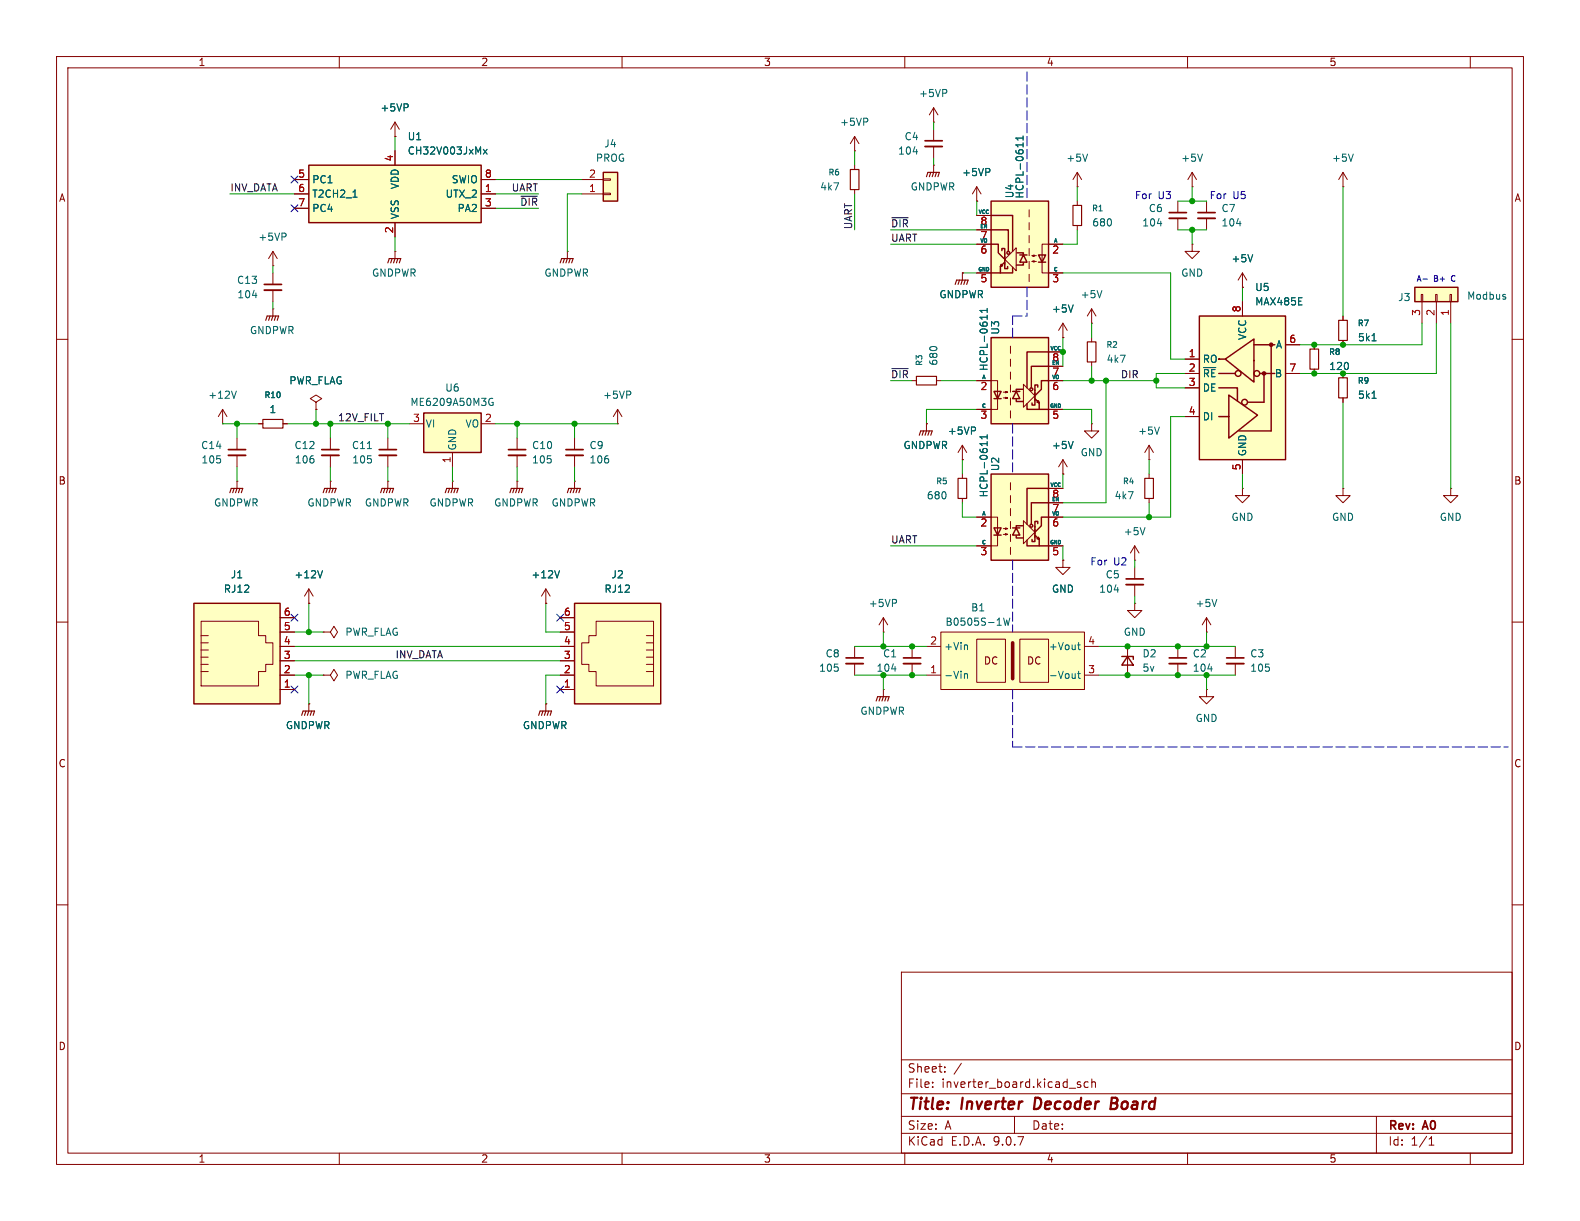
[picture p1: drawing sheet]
<svg xmlns="http://www.w3.org/2000/svg" width="279mm" height="216mm" viewBox="0 0 279 216" stroke-linecap="round" stroke-linejoin="round" font-family="sans-serif">
<g fill="none" stroke="#840000" stroke-width=".18">
<path d="M10 10h259.4v195.9h-259.4zM12 12h255.4v191.9h-255.4zM60 10v2M110 10v2M160 10v2M210 10v2M260 10v2M10 60h2M267.4 60h2M256.5 86.4v1.2h1.3l-1.3 1.3-1.2-1.3h1.2M256.5 86.4h.1M10 110h2"/>
<path d="M267.4 110h2M10 160h2M159.4 171.9h108v32h-108zM267.4 160h2M159.4 197.4h108M159.4 193.4h108M159.4 187.4h108M164.9 192.1v.2M164.9 191.4v.1M167.1 189.4v.2M167.1 188.7v.1M170 188l-1.3 1.9"/>
<path d="M179.4 197.4v3M191.1 191.4l-.4-.1-.2 .2 .1 .2 .5 .2v.3h-.6M192.4 191.4l-.4-.1-.3 .3v.4l.2 .2h.5M193.1 191.4l.2-.1 .3 .1 .1 .9M193.1 190.8v1.5M243.4 197.4v6.5M60 203.9v2M110 203.9v2M159.4 200.4h108M160 203.9v2M210 203.9v2M252.7 202.5h.9"/>
<path d="M252.7 201.4l.4-.4v1.5M260 203.9v2"/>
</g>
<path d="M183.1 194.1l-.3 2h.5M196.5 195.1h.7M197.2 195.1l.2 .1M197.3 194.1h-.7l-.2 2 .9-.1M197.4 195l-.2 .1" fill="none" stroke="#840000" stroke-width=".4"/>
<path d="M74.9 73h10.2v7h-10.2z" fill="#ffffc2"/>
<path d="M74.9 73h10.2v7h-10.2z" fill="none" stroke="#840000" stroke-width=".25"/>
<path d="M69.8 44.5h.1M69.8 44.5v1.2M72.4 74.9h2.5M85.1 74.9h2.5M101.6 77.5v2M80 80v2.6M101.6 80.5v2.1" fill="none" stroke="#840000" stroke-width=".18"/>
<path d="M87 71.2h.2l-.1 .4h-.4l-.2-.2M87.1 70.5h-.4l-.2 .2" fill="none" stroke="#006464" stroke-width=".18"/>
<path d="M100.1 79.5h3" fill="none" stroke="#840000" stroke-width=".3"/>
<path d="M100.1 80.5h3" fill="none" stroke="#840000" stroke-width=".33"/>
<path d="M68.6 46.5l.2-.8h2.1l-.3 .8M69.3 45.7l-.2 .8M69.8 45.7l-.2 .8M70.4 45.7l-.3 .8" fill="none" stroke="#840000" stroke-width=".2"/>
<path d="M54.6 29.2h30.5v10.2h-30.5z" fill="#ffffc2"/>
<path d="M54.6 29.2h30.5v10.2h-30.5z" fill="none" stroke="#840000" stroke-width=".25"/>
<g fill="none" stroke="#840000" stroke-width=".18">
<path d="M52.1 31.8h2.5M52.1 34.3h2.5M52.1 36.8h2.5M69.8 24.1h.1M69.8 21.6v2.5M69.8 26.7v2.5M69.8 39.4v2.5M69.8 21.6l-.7 1.3M69.8 21.6l.8 1.3M85.1 31.8h2.5M85.1 34.3h2.5M85.1 36.8h2.5"/>
<path d="M208.3 35.6v2M208.3 38.6v2M48.3 54.6h.1M48.3 47h.1M48.3 44.5v2.5M48.3 48.3v2M48.3 51.3v2M48.3 54.6v1.3M48.3 44.5l-.8 1.2M48.3 44.5l.7 1.2M55.9 71.1l1-.6-1-.6-1 .6 1 .6v1.3M55.9 72.4h.1"/>
<path d="M91.4 77.5v2M237.5 66v.8M237.5 70.4v.7M91.4 80.5v2.1M219.7 86.4v1.2h1.3l-1.3 1.3-1.3-1.3h1.3M219.7 86.4h.1M237.5 86.4v1.2h1.3l-1.3 1.3-1.3-1.3h1.3M237.5 86.4h.1M208.3 114.3v2M208.3 117.3v2.1M218.4 114.3v2M218.4 117.3v2.1"/>
<path d="M213.4 121.9v1.3h1.2l-1.2 1.3-1.3-1.3h1.3M213.4 121.9h.1"/>
</g>
<path d="M72.1 18.4l.1 .2-.1 .4M62.4 34.9h.7M85.5 26.4l.6 .8M86.1 26.4l-.6 .8M204.7 39.5h.7M44.6 52.2h.8M50.5 41.3l.1 .2-.1 .3M242.6 70.4h.7M213.6 118.3h.8" fill="none" stroke="#006464" stroke-width=".18"/>
<path d="M47 56.6l.2-.7h2.1l-.3 .7M47.8 55.9l-.3 .7M48.3 55.9l-.3 .7M48.8 55.9l-.3 .7M236.7 66.8h1.6v3.6h-1.6z" fill="none" stroke="#840000" stroke-width=".2"/>
<path d="M206.8 37.6h3M46.7 50.3h3.1M89.9 79.5h3.1M206.8 116.3h3M216.9 116.3h3.1" fill="none" stroke="#840000" stroke-width=".3"/>
<path d="M206.8 38.6h3M46.7 51.3h3.1M89.9 80.5h3.1M206.8 117.3h3M216.9 117.3h3.1" fill="none" stroke="#840000" stroke-width=".33"/>
<path d="M212.1 55.9h15.2v25.4h-15.2z" fill="#ffffc2"/>
<g fill="none" stroke="#840000" stroke-width=".25">
<path d="M212.1 55.9h15.2v25.4h-15.2zM215.5 68.6h3.3v2.3M215.5 66h2.9M215.5 73.7h1.7M215.6 63.5h-.1h1M216.7 63.5l5-3.6v7.7zM217.3 69.9l5.1 3.5-5.1 4.1zM221.7 61h3.7M222.8 66h2.6M223.5 66v5.1h-2.9M224.8 61v15.2h-5.7"/>
<circle cx="218.9" cy="66" r=".51"/>
<circle cx="220.1" cy="71.1" r=".51"/>
<circle cx="222.3" cy="66" r=".51"/>
</g>
<g fill="#840000" stroke="#840000" stroke-width=".25">
<circle cx="223.5" cy="66" r=".28"/>
<circle cx="224.8" cy="61" r=".28"/>
</g>
<path d="M219.7 53.3v2.6M209.5 63.5h2.6M209.5 66h2.6M209.5 68.6h2.6M209.5 73.7h2.6M227.3 66h2.6M227.3 61h2.6M219.7 81.3v2.5" fill="none" stroke="#840000" stroke-width=".18"/>
<path d="M250.2 50.8h7.6v2.5h-7.6z" fill="#ffffc2"/>
<path d="M250.2 50.8h7.6v2.5h-7.6z" fill="none" stroke="#840000" stroke-width=".25"/>
<g fill="none" stroke="#840000" stroke-width=".18">
<path d="M237.5 55.9v.7M251.3 52.1h.3v1.2h-.3zM251.5 53.3v3.9M253.9 52.1h.2v1.2h-.2zM254 53.3v3.9M256.4 52.1h.3v1.2h-.3zM256.5 53.3v3.9M193 74.9v1.3h1.3l-1.3 1.3-1.2-1.3h1.2M193 74.9h.1M203.2 78.7l-.8 1.3M203.2 78.7l.8 1.3M203.2 78.7v2.6"/>
<path d="M237.5 60.2v.8M203.2 81.3h.1"/>
</g>
<path d="M266.1 52.5l.2 .2-.2 .2M266.1 52.1h.1M205 75.5l-.4 1.3M242.6 60.3h.7" fill="none" stroke="#006464" stroke-width=".18"/>
<path d="M236.7 56.6h1.6v3.6h-1.6z" fill="none" stroke="#840000" stroke-width=".2"/>
<path d="M175.3 83.8h10.1v15.3h-10.1z" fill="#ffffc2"/>
<g fill="none" stroke="#840000" stroke-width=".18">
<path d="M165.6 67.3h.8M172.7 91.4h3.7v5.1h-3.7M177.4 93.5h.8l-.4 .1v-.3l.4 .2M177.4 94.5h.8l-.4 .1v-.2l.4 .1M178.7 85.3v1.3M178.7 87.6v1.3M178.7 89.9v1.3M178.7 92.2v1.3M178.7 94.5v1.3M178.7 96.8v1.2M181 92.1l2 2-2 2zM185.4 91.4h2.6"/>
<path d="M185.4 96.5h2.6M185.4 86.4h2.6M185.4 88.9h2.6M188 83.8h.1M188 81.3l-.8 1.3M188 81.3l.7 1.3M188 81.3v2.5"/>
</g>
<g fill="none" stroke="#840000" stroke-width=".25">
<path d="M175.3 83.8h10.1v15.3h-10.1zM175.8 93.3h1.2l-.6 1.3zM175.8 94.6h1.2M179.1 93.3h1.2M179.7 94.7v.4h1.3M179.7 93.3l.6 1.3h-1.2zM180.8 93h-1.1v.3M181.6 95.5v1h3.8M183 94.6l.8 .8-.2-.4-.2 .3 .4 .1v1.1M183 94.7v1.1h-.5v-.4M183 93.1v1.9M183.5 92.6v-.4h-.5v1"/>
<path d="M185.4 86.4h-3.8v6.3M185.4 88.9h-3v3.8M185.4 91.4h-1.3v1.6l-1 1"/>
<circle cx="182.4" cy="93" r=".25"/>
</g>
<path d="M174.6 76.9v.7M174.6 78.1v.7M174.6 78.5h-1.3l.2 .1M174.6 77.2h-1.3l.4 .4M189.8 78l-.4 1.3" fill="none" stroke="#006464" stroke-width=".18"/>
<path d="M162.1 66.5h3.5v1.6h-3.5z" fill="none" stroke="#840000" stroke-width=".2"/>
<path d="M175.3 59.7h10.1v15.2h-10.1z" fill="#ffffc2"/>
<g fill="none" stroke="#840000" stroke-width=".18">
<path d="M188 59.7h.1M188 57.2l-.8 1.2M188 57.2l.7 1.2M188 57.2v2.5M193 57.2h.1M193 54.6v2.6M193 59.7v.8M193 54.6l-.7 1.3M193 54.6l.8 1.3M172.7 67.3h3.7v5.1h-3.7M177.4 69.3h.8l-.4 .2v-.3l.4 .1M177.4 70.4h.8l-.4 .1v-.3l.4 .2"/>
<path d="M178.7 61.2v1.3M178.7 63.5v1.3M178.7 65.8v1.3M178.7 68.1v1.2M178.7 70.4v1.2M178.7 72.6v1.3M181 67.9l2 2.1-2 2zM185.4 67.3h2.6M185.4 72.4h2.6M185.4 62.2h2.6M185.4 64.8h2.6M193 64v.8"/>
<path d="M41.9 85.1h.1M41.9 85.1v1.3"/>
</g>
<g fill="none" stroke="#840000" stroke-width=".25">
<path d="M175.3 59.7h10.1v15.2h-10.1zM175.8 69.2h1.2l-.6 1.3zM175.8 70.5h1.2M179.1 69.2h1.2M179.7 70.6v.4h1.3M179.7 69.2l.6 1.3h-1.2zM180.8 68.8h-1.1v.4M181.6 71.4v1h3.8M183 70.5l.8 .7-.2-.3-.2 .2 .4 .1v1.2M183 70.6v1h-.5v-.4M183 69v1.9M183.5 68.5v-.4h-.5v1"/>
<path d="M185.4 62.2h-3.8v6.4M185.4 64.8h-3v3.8M185.4 67.3h-1.3v1.5l-1 1.1"/>
<circle cx="182.4" cy="68.8" r=".25"/>
</g>
<path d="M174.6 54.5v.8M174.6 55.7v.8M174.6 56.1h-1.3l.2 .1M174.6 54.9h-1.3l.4 .4M189.8 53.9l-.4 1.3M194.9 51.4l-.5 1.2" fill="none" stroke="#006464" stroke-width=".18"/>
<path d="M192.3 60.5h1.5v3.5h-1.5zM40.6 87.1l.3-.7h2l-.2 .7M41.4 86.4l-.3 .7M41.9 86.4l-.2 .7M42.4 86.4l-.2 .7" fill="none" stroke="#840000" stroke-width=".2"/>
<path d="M175.3 35.6h10.1v15.2h-10.1z" fill="#ffffc2"/>
<g fill="none" stroke="#840000" stroke-width=".18">
<path d="M165.1 19.1l-.8 1.2M165.1 19.1l.8 1.2M165.1 19.1v2.5M151.1 26.7h.1M151.1 24.1l-.7 1.3M151.1 24.1l.8 1.3M151.1 24.1v2.6M151.1 29.2v.8M151.1 33.5v.8M165.1 21.6h.1M165.1 22.9v2M165.1 25.9v2"/>
<path d="M172.7 38.1h2.6M182 37.1v1.3M182 39.4v1.2M172.7 43.2h2.6M172.7 48.3h2.6M172.7 40.6h2.6M179.7 43.8v4.1l-2-2.1zM182 41.7v1.2M182 43.9v1.3M182 46.2v1.3M182 48.5v1.3M182.5 45.2l.4-.1v.2l-.4-.1h.8"/>
<path d="M182.5 46.2l.4-.1v.3l-.4-.2h.8M188 43.2h-3.7v5.1h3.7M80 85.1h.1M80 85.1v1.3M91.4 85.1h.1M91.4 85.1v1.3M151.1 114.3v2M151.1 117.3v2.1M156.2 121.9h.1M156.2 121.9v1.3"/>
</g>
<g fill="none" stroke="#840000" stroke-width=".25">
<path d="M175.3 35.6h10.1v15.2h-10.1zM175.3 38.1h3.8v6.4M175.3 40.6h3v3.9M175.3 43.2h1.2v1.5l1 1M177.2 44.3v-.4h.5v1.1M177.7 46.4l-.8 .7 .1-.4 .3 .3-.4 .1v1.2M177.7 46.5v1h.5v-.4M177.7 44.8v1.9M179.1 47.2v1.1h-3.8M179.8 44.7h1.2v.4M180.3 45.1h1.3M181 46.5v.4h-1.3"/>
<path d="M181 45.1l.6 1.3h-1.3zM183.6 45.1h1.3l-.6 1.3zM183.6 46.4h1.3"/>
<circle cx="178.3" cy="44.7" r=".25"/>
</g>
<path d="M167.3 15.9l.1 .2-.1 .3M153.3 21l.2 .1-.2 .4M161.5 26.8h.8M180.9 24.1v.7M180.9 25.3v.7M180.9 25.6h-1.3l.2 .1M180.9 24.4h-1.3l.4 .4" fill="none" stroke="#006464" stroke-width=".18"/>
<path d="M163.6 24.9h3M149.6 116.3h3.1" fill="none" stroke="#840000" stroke-width=".3"/>
<path d="M163.6 25.9h3M149.6 117.3h3.1" fill="none" stroke="#840000" stroke-width=".33"/>
<g fill="none" stroke="#840000" stroke-width=".2">
<path d="M150.4 30h1.5v3.5h-1.5zM78.7 87.1l.3-.7h2l-.2 .7M79.5 86.4l-.3 .7M80 86.4l-.2 .7M80.5 86.4l-.2 .7M90.2 87.1l.2-.7h2.1l-.3 .7M90.9 86.4l-.2 .7M91.4 86.4l-.2 .7M91.9 86.4l-.2 .7M154.9 124l.3-.8h2l-.2 .8M155.7 123.2l-.3 .8M156.2 123.2l-.2 .8"/>
<path d="M156.7 123.2l-.2 .8"/>
</g>
<path d="M101.6 106.7h15.2v17.8h-15.2z" fill="#ffffc2"/>
<g fill="none" stroke="#840000" stroke-width=".18">
<path d="M41.9 77.5v2M41.9 80.5v2.1M101.6 85.1h.1M101.6 85.1v1.3M57.1 119.4h1.3l.7-1 .6 1-.6 1-.7-1M57.1 119.4h.1M57.1 111.8h1.3l.7-1.1 .6 1.1-.6 1-.7-1M57.1 111.8h.1M96.5 106.7h.1M96.5 104.1l-.7 1.3M96.5 104.1l.8 1.3M96.5 104.1v2.6"/>
<path d="M99.1 109.2h2.5M99.1 111.8h2.5M99.1 114.3h2.5M99.1 116.8h2.5M99.1 119.4h2.5M105.4 109.9h10.2v11.4h-10.2v-2.6h-1.3v-1.2h-1.2v-3.8h1.2v-1.3h1.3zM114.3 113.7h1.3M114.3 114.9h1.3M114.3 116.2h1.3M114.3 117.5h1.3M114.3 118.7h1.3M114.3 112.4h1.3"/>
<path d="M213.4 111.8h.1M213.4 109.2l-.8 1.3M213.4 109.2l.7 1.3M213.4 109.2v2.6M54.6 124.5h.1M54.6 124.5v1.2M96.5 124.5h.1M96.5 124.5v1.2M99.1 121.9h2.5"/>
</g>
<path d="M101.6 106.7h15.2v17.8h-15.2z" fill="none" stroke="#840000" stroke-width=".25"/>
<path d="M98.9 100.9l-.4 1.3M215.2 106l-.4 1.3" fill="none" stroke="#006464" stroke-width=".18"/>
<path d="M100.3 87.1l.3-.7h2l-.2 .7M101.1 86.4l-.3 .7M101.6 86.4l-.3 .7M102.1 86.4l-.2 .7M53.3 126.5l.3-.8h2l-.2 .8M54.1 125.7l-.3 .8M54.6 125.7l-.2 .8M55.1 125.7l-.2 .8M95.2 126.5l.3-.8h2l-.2 .8M96 125.7l-.2 .8M96.5 125.7l-.2 .8M97 125.7l-.2 .8" fill="none" stroke="#840000" stroke-width=".2"/>
<path d="M40.4 79.5h3" fill="none" stroke="#840000" stroke-width=".3"/>
<path d="M40.4 80.5h3" fill="none" stroke="#840000" stroke-width=".33"/>
<path d="M34.3 106.7h15.2v17.8h-15.2z" fill="#ffffc2"/>
<g fill="none" stroke="#840000" stroke-width=".18">
<path d="M100.3 44.5h.1M100.3 44.5v1.2M39.4 74.9h.1M39.4 72.4l-.8 1.3M39.4 72.4l.7 1.3M39.4 72.4v2.5M45.7 74.9h.8M50 74.9h.8M58.4 77.5v2M68.6 77.5v2M58.4 85.1h.1M58.4 80.5v2.1"/>
<path d="M58.4 85.1v1.3M68.6 85.1h.1M68.6 80.5v2.1M68.6 85.1v1.3M35.6 113.7h1.2M35.6 114.9h1.2M35.6 116.2h1.2M35.6 117.5h1.2M35.6 118.7h1.2M35.6 109.9h10.1v2.5h1.3v1.3h1.3v3.8h-1.3v1.2h-1.3v2.6h-10.1zM35.6 112.4h1.2M49.5 109.2h2.6"/>
<path d="M49.5 111.8h2.6M49.5 114.3h2.6M49.5 116.8h2.6M49.5 119.4h2.6M54.6 106.7h.1M54.6 104.1l-.8 1.3M54.6 104.1l.8 1.3M54.6 104.1v2.6M49.5 121.9h2.6"/>
</g>
<path d="M34.3 106.7h15.2v17.8h-15.2z" fill="none" stroke="#840000" stroke-width=".25"/>
<path d="M41.8 69.2l-.4 1.2M65 79.3h.7M57 100.9l-.4 1.3" fill="none" stroke="#006464" stroke-width=".18"/>
<path d="M56.9 79.5h3M67.1 79.5h3" fill="none" stroke="#840000" stroke-width=".3"/>
<path d="M56.9 80.5h3M67.1 80.5h3" fill="none" stroke="#840000" stroke-width=".33"/>
<g fill="none" stroke="#840000" stroke-width=".2">
<path d="M99.1 46.5l.2-.8h2l-.2 .8M99.8 45.7l-.2 .8M100.3 45.7l-.2 .8M100.8 45.7l-.2 .8M46.5 74.2h3.5v1.5h-3.5zM57.1 87.1l.3-.7h2l-.2 .7M57.9 86.4l-.2 .7M58.4 86.4l-.2 .7M58.9 86.4l-.2 .7M67.3 87.1l.3-.7h2l-.3 .7M68.1 86.4l-.3 .7M68.6 86.4l-.3 .7"/>
<path d="M69.1 86.4l-.3 .7"/>
</g>
<path d="M106.7 30.5h2.5v5.1h-2.5z" fill="#ffffc2"/>
<path d="M106.7 30.5h2.5v5.1h-2.5z" fill="none" stroke="#840000" stroke-width=".25"/>
<g fill="none" stroke="#840000" stroke-width=".18">
<path d="M102.9 34.3h3.8M102.9 31.8h3.8M106.7 34.2h1.2v.2h-1.2zM106.7 31.6h1.2v.3h-1.2zM165.1 29.2h.1M165.1 29.2v1.3M190.5 35.6v.7M190.5 39.9v.7M213.4 35.6v2M213.4 38.6v2M237.5 33h.1M237.5 30.5l-.8 1.3"/>
<path d="M237.5 30.5l.8 1.3M237.5 30.5v2.5M170.2 48.3h.1M170.2 48.3v1.2M219.7 50.8h.1M219.7 48.3l-.8 1.2M219.7 48.3l.8 1.2M219.7 48.3v2.5M109.2 74.9h.1M109.2 72.4l-.7 1.3M109.2 72.4l.8 1.3M109.2 72.4v2.5"/>
<path d="M232.4 61v.7M232.4 65.3v.7M170.2 83.8v.8M170.2 88.1v.8M188 99.1v1.2h1.2l-1.2 1.3-1.3-1.3h1.3M188 99.1h.1M200.7 99.1h.1M200.7 96.5l-.8 1.3M200.7 96.5l.7 1.3M200.7 96.5v2.6M203.2 83.8v.8M203.2 88.1v.8"/>
<path d="M156.2 111.8h.1M156.2 109.2l-.8 1.3M156.2 109.2l.8 1.3M156.2 109.2v2.6M161.3 114.3v2M161.3 117.3v2.1M200.7 100.3v2.1M200.7 103.4v2"/>
</g>
<path d="M218.7 39.5h.8M239.3 27.2l-.4 1.3M221.5 45l-.4 1.3M111.4 69.2l.1 .2-.1 .4M202.5 93.3l-.4 1.3M157.7 118.3h.8M158.4 106.1l.1 .1-.1 .4M197 104.3h.8" fill="none" stroke="#006464" stroke-width=".18"/>
<path d="M211.8 37.6h3.1M159.8 116.3h3M199.1 102.4h3.1" fill="none" stroke="#840000" stroke-width=".3"/>
<path d="M211.8 38.6h3.1M159.8 117.3h3M199.1 103.4h3.1" fill="none" stroke="#840000" stroke-width=".33"/>
<path d="M163.8 31.2l.3-.7h2l-.2 .7M164.6 30.5l-.3 .7M165.1 30.5l-.3 .7M165.6 30.5l-.2 .7M189.7 36.3h1.6v3.6h-1.6zM168.9 50.3l.3-.8h2l-.3 .8M169.7 49.5l-.3 .8M170.2 49.5l-.3 .8M170.7 49.5l-.3 .8M231.6 61.7h1.6v3.6h-1.6zM169.4 84.6h1.5v3.5h-1.5zM202.4 84.6h1.6v3.5h-1.6z" fill="none" stroke="#840000" stroke-width=".2"/>
<path d="M166.4 111.8h25.4v10.1h-25.4z" fill="#ffffc2"/>
<g fill="none" stroke="#840000" stroke-width=".18">
<path d="M52.1 31.8h2.5M52.1 34.3h2.5M52.1 36.8h2.5M69.8 24.1h.1M69.8 26.7v2.5M69.8 39.4v2.5M85.1 31.8h2.5M85.1 34.3h2.5M85.1 36.8h2.5M172.7 35.6h.1M172.7 33l-.7 1.3M172.7 33l.8 1.3"/>
<path d="M172.7 33v2.6M172.7 38.1h2.6M190.5 33h.1M190.5 30.5l-.8 1.3M190.5 30.5l.8 1.3M190.5 30.5v2.5M210.8 33h.1M210.8 30.5l-.7 1.3M210.8 30.5l.8 1.3M210.8 30.5v2.5M170.2 48.3h.1M172.7 43.2h2.6"/>
<path d="M172.7 48.3h2.6M172.7 40.6h2.6M185.4 43.2h2.6M185.4 48.3h2.6M188 59.7h.1M210.8 43.2v1.3h1.3l-1.3 1.2-1.3-1.2h1.3M210.8 43.2h.1M219.7 50.8h.1M219.7 53.3v2.6M237.5 55.9v.7M45.7 74.9h.8M50 74.9h.8"/>
<path d="M55.9 72.4h.1M163.8 74.9h.1M163.8 74.9v1.3M170.2 78.7l-.8 1.3M170.2 78.7l.7 1.3M170.2 78.7v2.6M172.7 67.3h2.6M172.7 72.4h2.6M185.4 67.3h2.6M185.4 72.4h2.6M185.4 62.2h2.6M185.4 64.8h2.6"/>
<path d="M209.5 63.5h2.6M209.5 66h2.6M209.5 68.6h2.6M209.5 73.7h2.6M227.3 66h2.6M227.3 61h2.6M232.4 61v.7M232.4 65.3v.7M237.5 60.2v.8M237.5 66v.8M237.5 70.4v.7M170.2 81.3h.1"/>
<path d="M172.7 91.4h2.6M172.7 96.5h2.6M185.4 91.4h2.6M185.4 96.5h2.6M185.4 86.4h2.6M185.4 88.9h2.6M188 99.1h.1M188 83.8h.1M219.7 81.3v2.5M49.5 114.3h2.6M49.5 119.4h2.6M49.5 109.2h2.6"/>
<path d="M49.5 111.8h2.6M49.5 116.8h2.6M54.6 106.7h.1M96.5 106.7h.1M99.1 114.3h2.5M99.1 119.4h2.5M99.1 109.2h2.5M99.1 111.8h2.5M99.1 116.8h2.5M163.8 114.3h2.6M163.8 119.4h2.6M166.4 111.8h25.4v10.1h-25.4z"/>
<path d="M172.7 113h5.1v7.7h-5.1zM180.3 113h5.1v7.7h-5.1zM191.8 114.3h2.5M191.8 119.4h2.5M199.4 114.3v5.1M200.7 106.7v1.3h1.2l-1.2 1.2-1.3-1.2h1.3M200.7 106.7h.1M49.5 121.9h2.6M54.6 124.5h.1M96.5 124.5h.1M99.1 121.9h2.5"/>
</g>
<path d="M179.1 113.7v6.3" fill="none" stroke="#840000" stroke-width=".63"/>
<g fill="none" stroke="#006464" stroke-width=".18">
<path d="M72.1 18.4l.1 .2-.1 .4M62.4 34.9h.7M85.5 26.4l.6 .8M86.1 26.4l-.6 .8M174.9 29.9l.1 .1-.1 .4M180.9 24.1v.7M180.9 25.3v.7M180.9 25.6h-1.3l.2 .1M180.9 24.4h-1.3l.4 .4M192.3 27.2l-.4 1.3M212.6 27.2l-.4 1.3M174.6 54.5v.8"/>
<path d="M174.6 55.7v.8M174.6 56.1h-1.3l.2 .1M174.6 54.9h-1.3l.4 .4M189.8 53.9l-.4 1.3M221.5 45l-.4 1.3M172.4 75.6l.1 .2-.1 .3M174.6 76.9v.7M174.6 78.1v.7M174.6 78.5h-1.3l.2 .1M174.6 77.2h-1.3l.4 .4M189.8 78l-.4 1.3M242.6 60.3h.7"/>
<path d="M242.6 70.4h.7M57 100.9l-.4 1.3M98.9 100.9l-.4 1.3M170.5 119.2l.2-.1 .3 .1 .1 .8M170.5 119.1v.9M170.9 114l.2 .2v.7M177.5 109.3l.3 1.3 .2-.9 .3 .9 .3-1.3M190.6 119.1h.4M190.6 114h.4M190.7 113.6v1.1l.3 .2M190.7 118.7v1.1l.3 .2"/>
</g>
<path d="M198.4 116.1h2v.5M199.4 116.1l1 1.5h-2z" fill="none" stroke="#840000" stroke-width=".25"/>
<path d="M162.6 77l.2-.8h2l-.2 .8M163.3 76.2l-.2 .8M163.8 76.2l-.2 .8M164.3 76.2l-.2 .8" fill="none" stroke="#840000" stroke-width=".2"/>
<path d="M92.1 34.7h2.9M157.7 38.5h2.9M157.7 65.2h2.9" fill="none" stroke="#0f0f0f" stroke-width=".18"/>
<path d="M181.6 12.7v22.9M179.1 55.9h2.5M179.1 59.7v-3.8M181.6 50.8v5.1M179.1 74.9v8.9M179.1 99.1v12.7M179.1 132.1h87.6M179.1 121.9v10.2" fill="none" stroke="#0000c2" stroke-width=".18" stroke-dasharray="1.7 .6"/>
<g fill="none" stroke="#009600" stroke-width=".18">
<path d="M40.6 34.3h11.5M69.8 24.1v2.6M87.6 34.3h7.6M87.6 31.8h15.3M87.6 36.8h7.6M102.9 34.3h-2.6v10.2M151.1 26.7v2.5M151.1 34.3v6.3M165.1 21.6v1.3M165.1 27.9v1.3M172.7 35.6v2.5M190.5 33v2.6"/>
<path d="M208.3 35.6h5.1M210.8 33v2.6M237.5 33v22.9M48.3 47v1.3M48.3 53.3v1.3M69.8 41.9v2.6M157.5 43.2h15.2M157.5 40.6h15.2M170.2 48.3h2.5M188 59.7v5.1M188 48.3h19v15.2h2.5M190.5 40.6v2.6h-2.5"/>
<path d="M193 57.2v2.5M208.3 40.6h5.1M210.8 40.6v2.6M219.7 50.8v2.5M251.5 57.2v3.8h-21.6M254 57.2v8.8h-24.1M256.5 57.2v29.2M39.4 74.9h6.3M41.9 74.9v2.6M50.8 74.9h21.6M55.9 72.4v2.5M58.4 74.9v2.6"/>
<path d="M68.6 74.9v2.6M87.6 74.9h21.6M91.4 74.9v2.6M101.6 74.9v2.6M157.5 67.3h3.8M166.4 67.3h6.3M172.7 72.4h-8.9v2.5M188 67.3h16.5M188 72.4h5v2.5M193 64.8v2.5M195.6 67.3v21.6h-7.6M209.5 66h-5v2.6h5"/>
<path d="M209.5 73.7h-2.5v17.7h-19M237.5 71.1v15.3M41.9 82.6v2.5M58.4 82.6v2.5M68.6 82.6v2.5M80 82.6v2.5M91.4 82.6v2.5M101.6 82.6v2.5M157.5 96.5h15.2M170.2 81.3v2.5M170.2 88.9v2.5h2.5M188 83.8v2.6"/>
<path d="M188 96.5v2.6M200.7 99.1v1.2M203.2 81.3v2.5M203.2 88.9v2.5M219.7 83.8v2.6M52.1 114.3h47M52.1 119.4h5M52.1 116.8h47M52.1 111.8h5M54.6 106.7v5.1M54.6 119.4v5.1M96.5 106.7v5.1h2.6"/>
<path d="M99.1 119.4h-2.6v5.1M151.1 114.3h12.7M151.1 119.4h12.7M156.2 111.8v2.5M156.2 119.4v2.5M194.3 114.3h24.1M194.3 119.4h24.1M200.7 105.4v1.3M213.4 111.8v2.5M213.4 119.4v2.5"/>
</g>
<path d="M51.5 31.1l1.2 1.3M51.5 36.2l1.2 1.2M52.7 31.1l-1.2 1.3M52.7 36.2l-1.2 1.2M51.5 108.6l1.2 1.2M52.7 108.6l-1.2 1.2M98.5 108.6l1.2 1.2M99.7 108.6l-1.2 1.2M51.5 121.3l1.2 1.2M52.7 121.3l-1.2 1.2M98.5 121.3l1.2 1.2M99.7 121.3l-1.2 1.2" fill="none" stroke="#000084" stroke-width=".18"/>
<path d="M251.6 49.4h.8" fill="none" stroke="#0000c2" stroke-width=".18"/>
<g fill="#009600" stroke="#009600" stroke-width=".18">
<circle cx="210.8" cy="35.6" r=".46"/>
<circle cx="210.8" cy="40.6" r=".46"/>
<circle cx="232.4" cy="61" r=".46"/>
<circle cx="237.5" cy="66" r=".46"/>
<circle cx="237.5" cy="61" r=".46"/>
<circle cx="213.4" cy="114.3" r=".46"/>
<circle cx="208.3" cy="119.4" r=".46"/>
<circle cx="213.4" cy="119.4" r=".46"/>
<circle cx="208.3" cy="114.3" r=".46"/>
<circle cx="203.2" cy="91.4" r=".46"/>
<circle cx="199.4" cy="114.3" r=".46"/>
<circle cx="204.5" cy="67.3" r=".46"/>
<circle cx="195.6" cy="67.3" r=".46"/>
<circle cx="188" cy="62.2" r=".46"/>
<circle cx="232.4" cy="66" r=".46"/>
<circle cx="199.4" cy="119.4" r=".46"/>
<circle cx="55.9" cy="74.9" r=".46"/>
<circle cx="58.4" cy="74.9" r=".46"/>
<circle cx="101.6" cy="74.9" r=".46"/>
<circle cx="41.9" cy="74.9" r=".46"/>
<circle cx="68.6" cy="74.9" r=".46"/>
<circle cx="54.6" cy="119.4" r=".46"/>
<circle cx="54.6" cy="111.8" r=".46"/>
<circle cx="91.4" cy="74.9" r=".46"/>
<circle cx="193" cy="67.3" r=".46"/>
<circle cx="161.3" cy="114.3" r=".46"/>
<circle cx="156.2" cy="114.3" r=".46"/>
<circle cx="161.3" cy="119.4" r=".46"/>
<circle cx="156.2" cy="119.4" r=".46"/>
</g>
<g font-size="2.8" fill="#840000">
<text x="160.4" y="196.8">Title:</text>
<text x="170.1" y="196.8">Inverter</text>
<text x="183.7" y="196.8">Decoder</text>
<text x="198" y="196.8">Board</text>
</g>
<g font-size="2.1" fill="#840000">
<text x="160.4" y="189.9">Sheet:</text>
<text x="160.4" y="192.6">File:</text>
<text x="166.5" y="192.6">inverter_board.kicad_sch</text>
<text x="160.4" y="202.8">KiCad</text>
<text x="160.4" y="200">Size:</text>
<text x="167.1" y="200">A</text>
<text x="168.1" y="202.8">E.D.A.</text>
<text x="175.7" y="202.8">9.0.7</text>
<text x="182.4" y="200">Date:</text>
<text x="245.4" y="200.2">Rev:</text>
<text x="245.4" y="202.8">Id:</text>
<text x="249.5" y="202.8">1/1</text>
<text x="251.8" y="200.2">A0</text>
</g>
<g font-size="1.8" fill="#840000">
<text x="35" y="11.9">1</text>
<text x="85" y="11.9">2</text>
<text x="135" y="11.9">3</text>
<text x="185" y="11.9">4</text>
<text x="235" y="11.9">5</text>
<text x="10.3" y="35.9">A</text>
<text x="267.7" y="35.9">A</text>
<text x="10.3" y="85.9">B</text>
<text x="267.7" y="85.9">B</text>
<text x="173.9" y="117.7">DC</text>
<text x="181.5" y="117.7">DC</text>
<text x="10.3" y="135.9">C</text>
<text x="267.7" y="135.9">C</text>
<text x="10.3" y="185.9">D</text>
<text x="267.7" y="185.9">D</text>
<text x="35" y="205.8">1</text>
<text x="85" y="205.8">2</text>
<text x="135" y="205.8">3</text>
<text x="185" y="205.8">4</text>
<text x="235" y="205.8">5</text>
</g>
<g font-size="1.8" fill="#006464">
<text x="162.4" y="17.4">+5VP</text>
<text x="67.2" y="19.9">+5VP</text>
<text x="148.5" y="22.5">+5VP</text>
<text x="72" y="25">U1</text>
<text x="72" y="27.5">CH32V003JxMx</text>
<text x="105.3" y="28.8">PROG</text>
<text x="106.8" y="26.3">J4</text>
<text x="158.7" y="27.5">104</text>
<text x="159.9" y="25">C4</text>
<text x="188.5" y="28.8">+5V</text>
<text x="208.8" y="28.8">+5V</text>
<text x="235.5" y="28.8">+5V</text>
<text x="55.1" y="32.6">PC1</text>
<text x="55.1" y="35.2">T2CH2_1</text>
<text x="70.7" y="33.5" transform="rotate(-90 70.7 33.5)">VDD</text>
<text x="78.7" y="35.2">UTX_2</text>
<text x="79.8" y="32.6">SWIO</text>
<text x="144.9" y="33.9">4k7</text>
<text x="160.9" y="33.9">GNDPWR</text>
<text x="170" y="31.3">+5VP</text>
<text x="179.4" y="35.2" transform="rotate(-90 179.4 35.2)">U4</text>
<text x="181.2" y="35.2" transform="rotate(-90 181.2 35.2)">HCPL-0611</text>
<text x="55.1" y="37.7">PC4</text>
<text x="70.7" y="38.9" transform="rotate(-90 70.7 38.9)">VSS</text>
<text x="80.8" y="37.7">PA2</text>
<text x="193" y="40.2">680</text>
<text x="201.9" y="40.2">104</text>
<text x="203" y="37.7">C6</text>
<text x="215.9" y="37.7">C7</text>
<text x="215.9" y="40.2">104</text>
<text x="45.6" y="42.8">+5VP</text>
<text x="217.7" y="46.6">+5V</text>
<text x="41.8" y="50.4">C13</text>
<text x="41.9" y="52.9">104</text>
<text x="65.7" y="49.1">GNDPWR</text>
<text x="96.2" y="49.1">GNDPWR</text>
<text x="166" y="52.9">GNDPWR</text>
<text x="191" y="52.9">+5V</text>
<text x="208.8" y="49.1">GND</text>
<text x="221.9" y="51.7">U5</text>
<text x="247.2" y="53.4">J3</text>
<text x="259.3" y="53.2">Modbus</text>
<text x="44.1" y="59.3">GNDPWR</text>
<text x="176.9" y="59.3" transform="rotate(-90 176.9 59.3)">U3</text>
<text x="185.9" y="55.5">+5V</text>
<text x="221.9" y="54.2">MAX485E</text>
<text x="166" y="64.8" transform="rotate(-90 166 64.8)">680</text>
<text x="174.9" y="65.7" transform="rotate(-90 174.9 65.7)">HCPL-0611</text>
<text x="195.6" y="64.4">4k7</text>
<text x="212.6" y="64.4">RO</text>
<text x="220.6" y="60.2" transform="rotate(-90 220.6 60.2)">VCC</text>
<text x="225.5" y="61.8">A</text>
<text x="235" y="65.6">120</text>
<text x="240" y="60.6">5k1</text>
<text x="36.7" y="70.7">+12V</text>
<text x="51.1" y="68.2">PWR_FLAG</text>
<text x="72.5" y="72">ME6209A50M3G</text>
<text x="78.6" y="69.4">U6</text>
<text x="106.5" y="70.7">+5VP</text>
<text x="212.6" y="66.9">~{RE}</text>
<text x="212.6" y="69.4">DE</text>
<text x="225.3" y="66.9">B</text>
<text x="240" y="70.7">5k1</text>
<text x="47.6" y="73.3">1</text>
<text x="75.2" y="75.8">VI</text>
<text x="82.2" y="75.8">VO</text>
<text x="167.5" y="77.1">+5VP</text>
<text x="201.2" y="77.1">+5V</text>
<text x="212.6" y="74.5">DI</text>
<text x="35.5" y="79.6">C14</text>
<text x="35.5" y="82.1">105</text>
<text x="52" y="79.6">C12</text>
<text x="52" y="82.1">106</text>
<text x="62.1" y="79.6">C11</text>
<text x="62.2" y="82.1">105</text>
<text x="80.9" y="79.8" transform="rotate(-90 80.9 79.8)">GND</text>
<text x="94" y="82.1">105</text>
<text x="94" y="79.6">C10</text>
<text x="104.1" y="79.6">C9</text>
<text x="104.1" y="82.1">106</text>
<text x="159.7" y="79.6">GNDPWR</text>
<text x="176.9" y="83.4" transform="rotate(-90 176.9 83.4)">U2</text>
<text x="185.9" y="79.6">+5V</text>
<text x="191" y="80.9">GND</text>
<text x="220.6" y="80.8" transform="rotate(-90 220.6 80.8)">GND</text>
<text x="37.8" y="89.8">GNDPWR</text>
<text x="54.3" y="89.8">GNDPWR</text>
<text x="64.4" y="89.8">GNDPWR</text>
<text x="75.9" y="89.8">GNDPWR</text>
<text x="87.3" y="89.8">GNDPWR</text>
<text x="97.4" y="89.8">GNDPWR</text>
<text x="163.8" y="88.5">680</text>
<text x="174.9" y="88.1" transform="rotate(-90 174.9 88.1)">HCPL-0611</text>
<text x="197" y="88.5">4k7</text>
<text x="198.6" y="94.8">+5V</text>
<text x="217.7" y="92.3">GND</text>
<text x="235.5" y="92.3">GND</text>
<text x="254.5" y="92.3">GND</text>
<text x="39.5" y="105">RJ12</text>
<text x="40.7" y="102.5">J1</text>
<text x="52" y="102.5">+12V</text>
<text x="93.9" y="102.5">+12V</text>
<text x="106.8" y="105">RJ12</text>
<text x="108" y="102.5">J2</text>
<text x="153.5" y="107.5">+5VP</text>
<text x="185.9" y="105">GND</text>
<text x="194.3" y="105">104</text>
<text x="195.4" y="102.5">C5</text>
<text x="211.3" y="107.5">+5V</text>
<text x="61" y="112.6">PWR_FLAG</text>
<text x="167.1" y="110.8">B0505S-1W</text>
<text x="171.6" y="108.3">B1</text>
<text x="198.6" y="112.6">GND</text>
<text x="144.7" y="119">105</text>
<text x="145.9" y="116.4">C8</text>
<text x="154.9" y="119">104</text>
<text x="156.1" y="116.4">C1</text>
<text x="166.9" y="115.2">+Vin</text>
<text x="185.4" y="115.2">+Vout</text>
<text x="201.9" y="116.4">D2</text>
<text x="201.9" y="119">5v</text>
<text x="210.8" y="116.4">C2</text>
<text x="210.8" y="119">104</text>
<text x="221" y="116.4">C3</text>
<text x="221" y="119">105</text>
<text x="61" y="120.2">PWR_FLAG</text>
<text x="166.9" y="120.2">-Vin</text>
<text x="185.4" y="120.2">-Vout</text>
<text x="50.5" y="129.1">GNDPWR</text>
<text x="92.4" y="129.1">GNDPWR</text>
<text x="152.1" y="126.6">GNDPWR</text>
<text x="211.3" y="127.9">GND</text>
</g>
<g font-size="1.8" fill="#a90000">
<text x="69.6" y="28.6" transform="rotate(-90 69.6 28.6)">4</text>
<text x="52.6" y="31.5">5</text>
<text x="52.6" y="34">6</text>
<text x="85.7" y="31.5">8</text>
<text x="85.7" y="34">1</text>
<text x="104.1" y="34">1</text>
<text x="104.1" y="31.5">2</text>
<text x="52.6" y="36.6">7</text>
<text x="69.6" y="41.3" transform="rotate(-90 69.6 41.3)">2</text>
<text x="85.7" y="36.6">3</text>
<text x="173.3" y="40.1">8</text>
<text x="173.3" y="42.6">7</text>
<text x="173.3" y="45.2">6</text>
<text x="186" y="45.2">2</text>
<text x="173.3" y="50.2">5</text>
<text x="186" y="50.2">3</text>
<text x="219.5" y="55.3" transform="rotate(-90 219.5 55.3)">8</text>
<text x="251.2" y="56" transform="rotate(-90 251.2 56)">3</text>
<text x="253.7" y="56" transform="rotate(-90 253.7 56)">2</text>
<text x="256.3" y="56" transform="rotate(-90 256.3 56)">1</text>
<text x="186" y="64.2">8</text>
<text x="210.1" y="63.2">1</text>
<text x="210.1" y="65.8">2</text>
<text x="227.9" y="60.7">6</text>
<text x="227.9" y="65.8">7</text>
<text x="173.3" y="69.3">2</text>
<text x="186" y="66.8">7</text>
<text x="186" y="69.3">6</text>
<text x="210.1" y="68.3">3</text>
<text x="73" y="74.7">3</text>
<text x="85.7" y="74.7">2</text>
<text x="173.3" y="74.4">3</text>
<text x="186" y="74.4">5</text>
<text x="210.1" y="73.4">4</text>
<text x="79.8" y="82" transform="rotate(-90 79.8 82)">1</text>
<text x="219.5" y="83.3" transform="rotate(-90 219.5 83.3)">5</text>
<text x="186" y="88.3">8</text>
<text x="173.3" y="93.4">2</text>
<text x="186" y="90.9">7</text>
<text x="186" y="93.4">6</text>
<text x="173.3" y="98.5">3</text>
<text x="186" y="98.5">5</text>
<text x="50.1" y="109">6</text>
<text x="50.1" y="111.5">5</text>
<text x="99.6" y="109">6</text>
<text x="99.6" y="111.5">5</text>
<text x="50.1" y="114">4</text>
<text x="50.1" y="116.6">3</text>
<text x="50.1" y="119.1">2</text>
<text x="99.6" y="114">4</text>
<text x="99.6" y="116.6">3</text>
<text x="99.6" y="119.1">2</text>
<text x="164.4" y="114">2</text>
<text x="164.4" y="119.1">1</text>
<text x="192.3" y="114">4</text>
<text x="192.3" y="119.1">3</text>
<text x="50.1" y="121.7">1</text>
<text x="99.6" y="121.7">1</text>
</g>
<g font-size="1.8" fill="#0f0f0f">
<text x="40.6" y="33.9">INV_DATA</text>
<text x="90.4" y="33.9">UART</text>
<text x="91.9" y="36.5">~{DIR}</text>
<text x="150.8" y="40.6" transform="rotate(-90 150.8 40.6)">UART</text>
<text x="157.5" y="40.3">~{DIR}</text>
<text x="157.5" y="42.8">UART</text>
<text x="157.5" y="67">~{DIR}</text>
<text x="198.1" y="67">DIR</text>
<text x="59.7" y="74.6">12V_FILT</text>
<text x="157.5" y="96.2">UART</text>
<text x="69.8" y="116.5">INV_DATA</text>
</g>
<g font-size="1.8" fill="#0000c2">
<text x="200.6" y="35.4">For</text>
<text x="204.8" y="35.4">U3</text>
<text x="213.8" y="35.4">For</text>
<text x="218" y="35.4">U5</text>
<text x="192.7" y="100.2">For</text>
<text x="196.9" y="100.2">U2</text>
</g>
<g font-size="1.4" fill="#006464">
<text x="146.4" y="31.2">R6</text>
<text x="193" y="37.6">R1</text>
<text x="240" y="57.9">R7</text>
<text x="163.3" y="64.8" transform="rotate(-90 163.3 64.8)">R3</text>
<text x="195.5" y="61.7">R2</text>
<text x="234.9" y="63">R8</text>
<text x="46.7" y="70.6">R10</text>
<text x="240" y="68">R9</text>
<text x="165.4" y="85.8">R5</text>
<text x="198.5" y="85.8">R4</text>
</g>
<g font-size="1.4" fill="#0000c2">
<text x="250.4" y="50">A-</text>
<text x="253.5" y="50">B+</text>
<text x="256.8" y="50">C</text>
</g>
<g font-size=".9" fill="#006464">
<text x="172.9" y="37.8">VCC</text>
<text x="173.2" y="40.4">EN</text>
<text x="173.2" y="42.9">VO</text>
<text x="186.3" y="42.9">A</text>
<text x="172.9" y="48">GND</text>
<text x="186.2" y="48">C</text>
<text x="185.6" y="62">VCC</text>
<text x="185.9" y="64.5">EN</text>
<text x="173.6" y="67.1">A</text>
<text x="185.9" y="67.1">VO</text>
<text x="173.5" y="72.1">C</text>
<text x="185.6" y="72.1">GND</text>
<text x="185.6" y="86.1">VCC</text>
<text x="185.9" y="88.6">EN</text>
<text x="173.6" y="91.2">A</text>
<text x="185.9" y="91.2">VO</text>
<text x="173.5" y="96.3">C</text>
<text x="185.6" y="96.3">GND</text>
</g>
</svg>
